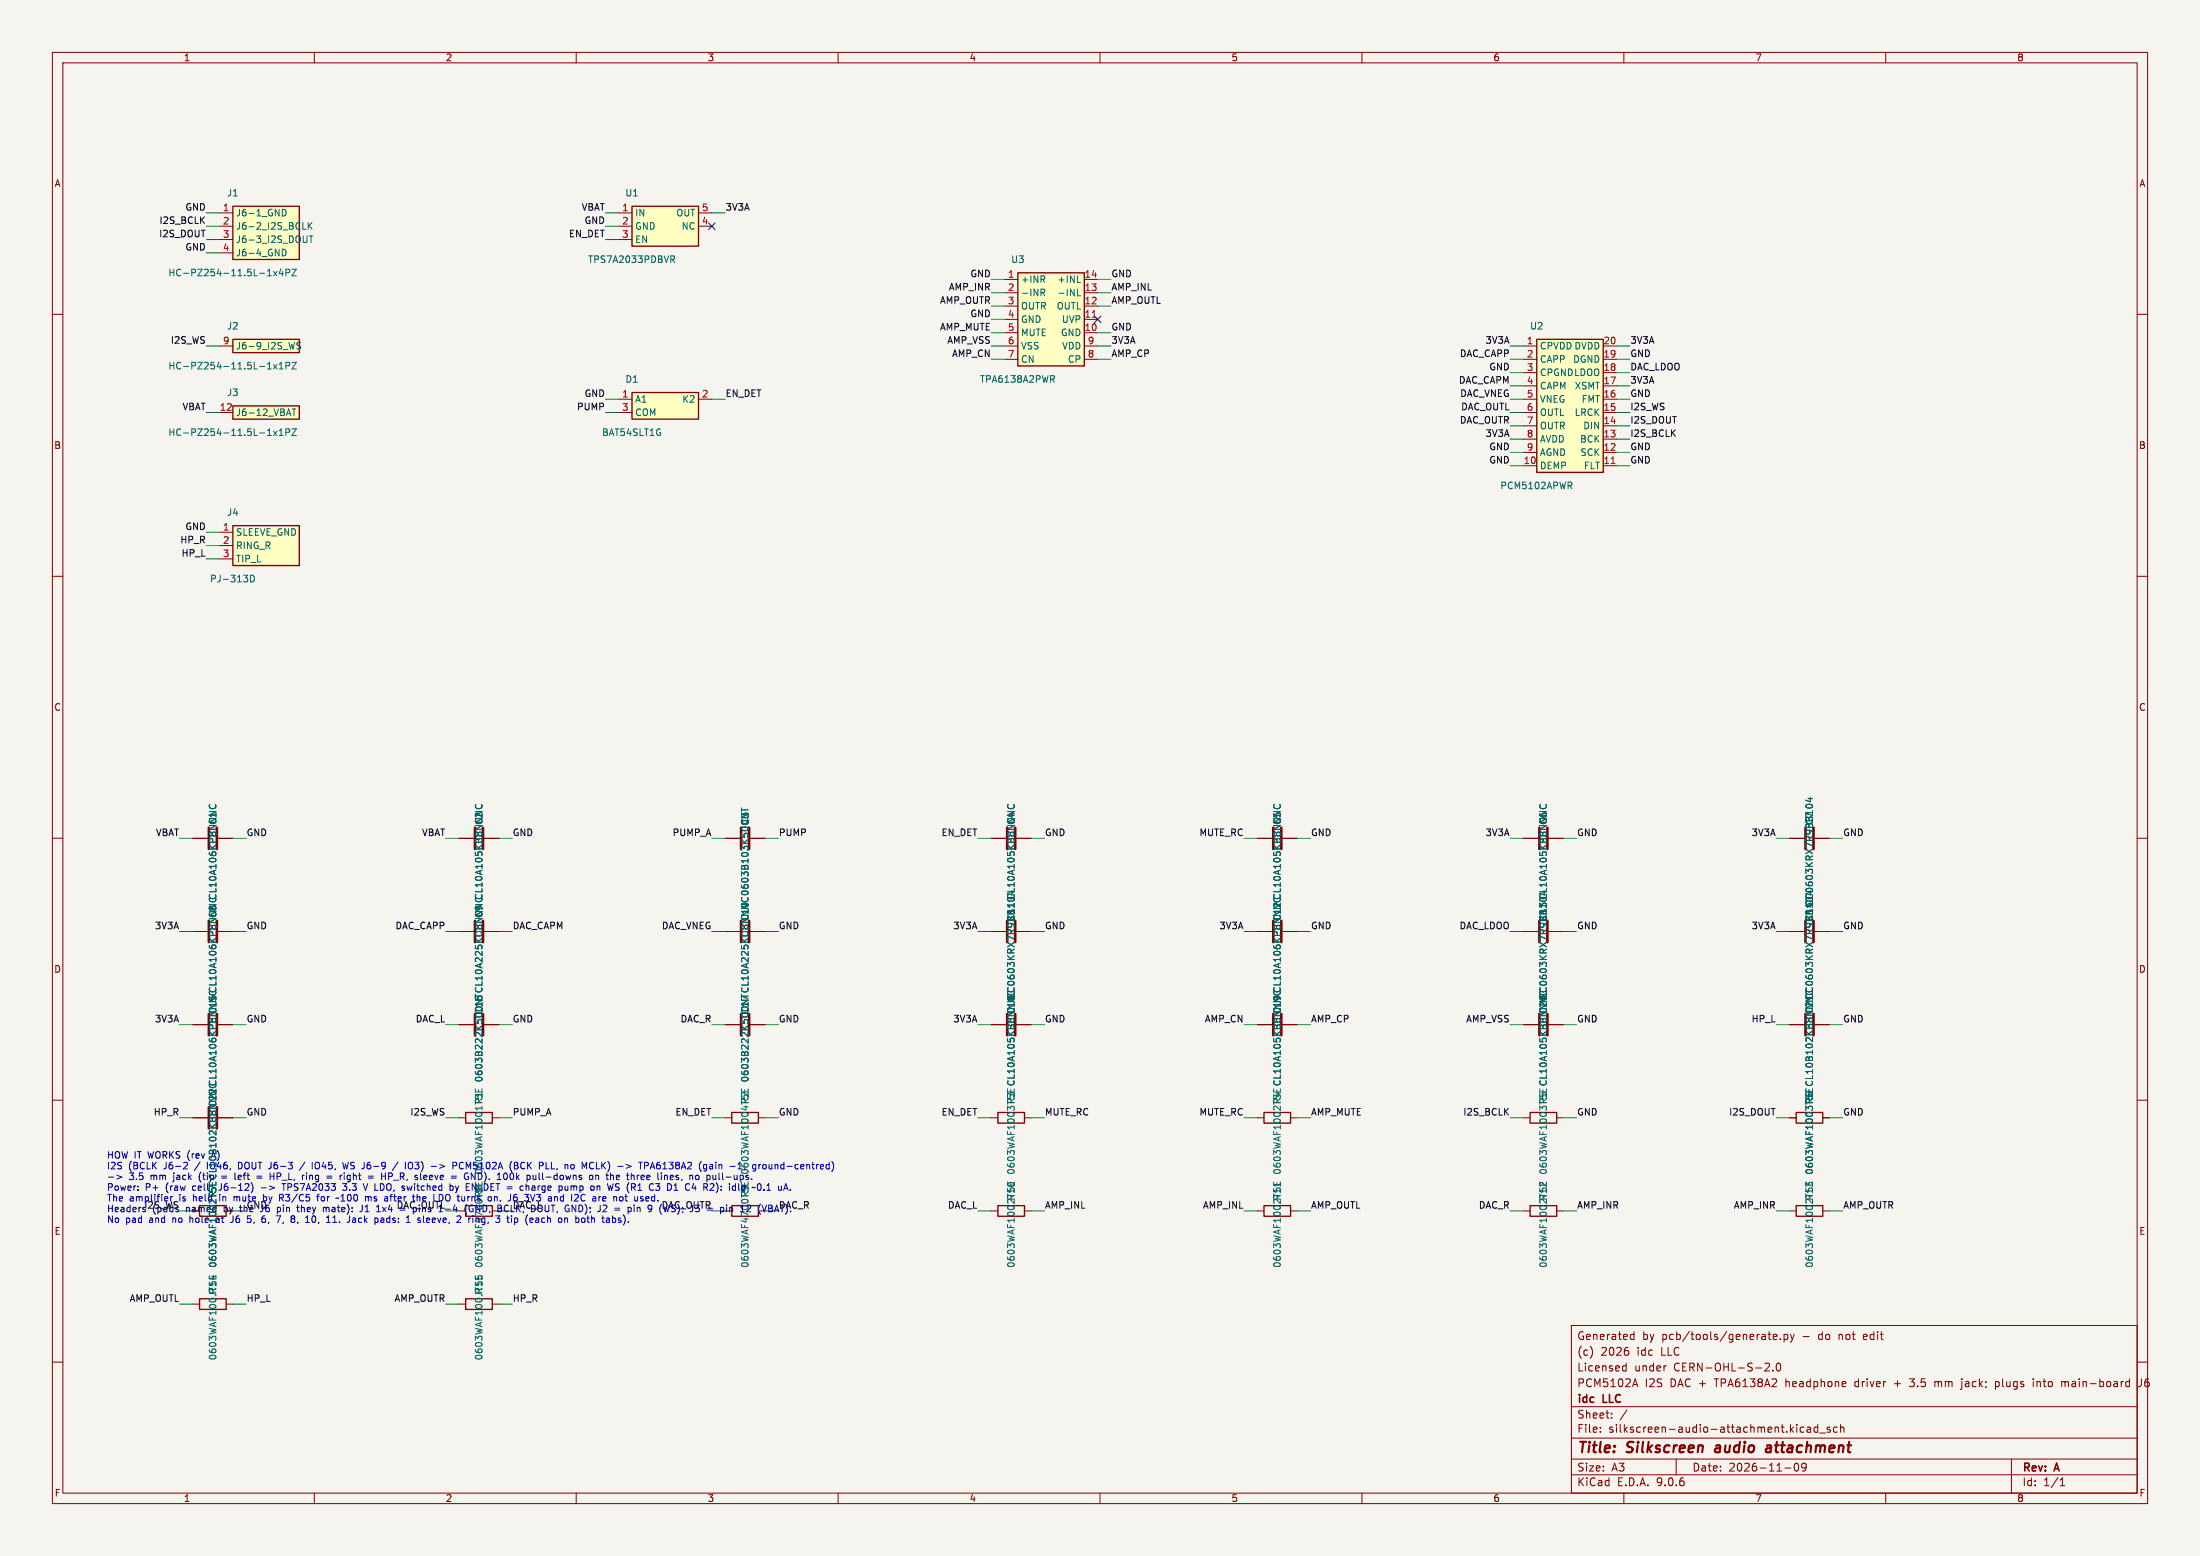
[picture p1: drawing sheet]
<svg xmlns="http://www.w3.org/2000/svg" width="420mm" height="297mm" viewBox="0 0 420 297" stroke-linecap="round" stroke-linejoin="round" font-family="sans-serif">
<path d="M0 0h420v297h-420z" fill="#f5f4ef" stroke="#f5f4ef" stroke-width=".19"/>
<g fill="none" stroke="#840000" stroke-width=".19">
<path d="M10 10h400v277h-400zM12 12h396v273h-396zM60 10v2M110 10v2M160 10v2M210 10v2M260 10v2M310 10v2M360 10v2M10 60h2M408 60h2M10 110h2"/>
<path d="M408 110h2M10 160h2M408 160h2M36.8 177.8h2.8M41.7 177.8h2.7M10 210h2M87.6 213.4h1.3M94 213.4h1.2M408 210h2M138.4 231.1h1.3M144.8 231.1h1.2M300 253h108v32h-108z"/>
<path d="M303.9 257.6v1M310.8 257.8l.1 .2-.1 .6M311.4 255.6h.5M311.4 254.8h.5M311.9 254.2v1.5M337.5 254.7h.6M337.9 255.7h.2M338.5 255.2l.7-.2v-.2l-.5-.1-.2 .2 .1 .7h.6M339.9 255.5v.2M340.6 254.8l.4-.1 .3 .3-.1 .6h-.6M340.6 254.7v1.5M341.8 254.7l.4 1"/>
<path d="M342.2 255.7l-.4 .5M342.5 254.7l-.3 1M10 260h2M300 278.5h108M300 274.5h108M300 268.5h108M305.5 273.2v.2M305.5 272.5v.1M307.7 270.5v.2M307.7 269.8v.1M309.9 261.6h.5M309.9 260.8h.5"/>
<path d="M310.4 260.2v1.5M310.6 269.1l-1.3 1.9M311.8 264.3h.7M312.2 263.2l.5 1.5M317.9 260.7h.2M320 278.5v3M336.9 260.3l.6-.1 .2 .1 .1 .3-.9 1.1h.9M338.4 261.5v.2M339.2 260.3l.2-.1a.8 .8 0 0 1 .6 .7 .8 .8 0 0 1-.6 .8l-.2-.2-.1-.4zM342.7 279.4l.2-.1a.8 .8 0 0 1 .5 .7 .8 .8 0 0 1-.5 .8l-.2-.2-.2-.4zM343.7 273.1l.2 .3 .5-.1M344.4 272.5l-.5-.1-.2 .3"/>
<path d="M344.8 279.9l-.3 .3h-.3l-.3-.3 .2-.5 .4-.1 .2 .1a.99 .99 0 0 1-.3 1.4h-.3M345 272.5h.6l.1 .9M345.7 272.7l-.5 .1a.29 .29 0 0 0-.3 .3 .29 .29 0 0 0 .3 .3l.5-.1M347 272.5l-.4-.1-.3 .3 .1 .6h.6M347 271.9v1.5M347.4 273.5h1.1M349.4 272.5l-.4-.1-.2 .2 .1 .2 .5 .2v.3h-.6M350.7 272.5l-.4-.1-.3 .3 .2 .6h.5M351.4 272.5l.2-.1 .3 .1 .1 .9M351.4 271.9v1.5M364.5 263.2h.9M364.5 264.5l.7 .2"/>
<path d="M369.4 263.7v1M369.8 263.7l-.4 .1M374.5 263.2v.1M374.5 263.7v1.3l-.2 .2M380.9 263.8l.5-.1 .3 .3M380.9 263.7v1.5M381.7 264.4l-.3 .3-.5-.1M384 278.5v6.5M388.2 263.2v.1M388.2 263.7v1M388.9 263.7v1M389.1 263.7l-.2 .1"/>
<path d="M393.6 263.8l.4-.1 .2 .2M394.2 263.9v.8M394.7 263.7l-.4 .1-.1 .1M406.1 263.7l.4 .1M406.5 264.6l-.4 .1M406.5 263.2v1.5M408 260h2M408.8 263.2v1.1a.48 .48 0 0 1-.6 .4M60 285v2M110 285v2M160 285v2M210 285v2"/>
<path d="M260 285v2M300 281.5h108M310 285v2M340.7 280.2h1.2M360 285v2M393.3 283.6h.9M393.3 282.5l.4-.4v1.5"/>
</g>
<path d="M327.5 276.5l-.1 .4 .2 .3M337.3 276h.8M338.1 276.3l-.7 .1a.4 .4 0 0 0-.3 .4 .4 .4 0 0 0 .2 .4l.7-.1" fill="none" stroke="#840000" stroke-width=".4"/>
<path d="M88.9 212.3h5.1v2.1h-5.1zM139.7 230.1h5.1v2.1h-5.1z" fill="none" stroke="#840000" stroke-width=".25"/>
<path d="M90.7 207.8v.6M91.4 208v.4M92 207.8v.6" fill="none" stroke="#006464" stroke-width=".19"/>
<path d="M39.9 175.8v4M41.4 175.8v4" fill="none" stroke="#840000" stroke-width=".51"/>
<path d="M120.6 39.4h12.7v7.6h-12.7z" fill="#ffffc2"/>
<path d="M120.6 39.4h12.7v7.6h-12.7z" fill="none" stroke="#840000" stroke-width=".25"/>
<path d="M118.1 40.6h2.5M118.1 43.2h2.5M118.1 45.7h2.5M133.3 40.6h2.6M133.3 43.2h2.6M138.4 177.8h2.8M143.3 177.8h2.7" fill="none" stroke="#840000" stroke-width=".19"/>
<path d="M128.1 48.8h.4l.3 .3-.1 .3-.6 .1M128.4 49.5l.4 .6M141.5 171.6a.64 .64 0 0 0 .7 .5 .64 .64 0 0 0 .6-.5" fill="none" stroke="#006464" stroke-width=".19"/>
<path d="M141.5 175.8v4M143 175.8v4" fill="none" stroke="#840000" stroke-width=".51"/>
<path d="M44.4 39.4h12.7v10.1h-12.7z" fill="#ffffc2"/>
<path d="M44.4 39.4h12.7v10.1h-12.7zM139.7 212.3h5.1v2.1h-5.1zM190.5 212.3h5.1v2.1h-5.1z" fill="none" stroke="#840000" stroke-width=".25"/>
<g fill="none" stroke="#840000" stroke-width=".19">
<path d="M41.9 40.6h2.5M41.9 43.2h2.5M41.9 45.7h2.5M41.9 48.3h2.5M87.6 160h2.8M87.6 177.8h2.8M92.5 160h2.7M92.5 177.8h2.7M36.8 213.4h2.8M41.7 213.4h2.7M138.4 213.4h1.3M144.8 213.4h1.2"/>
<path d="M189.2 213.4h1.3M195.6 213.4h1.2"/>
</g>
<g fill="none" stroke="#006464" stroke-width=".19">
<path d="M53.9 39.9a.64 .64 0 0 1 .7 .7 .64 .64 0 0 1-.7 .6zM51.1 52.6h.7M52.2 51.8l.7 .8M52.9 51.8l-.7 .8M53.6 51.3l-.3 .9h.8M53.9 47.6a.64 .64 0 0 1 .7 .6 .64 .64 0 0 1-.7 .6zM53.9 51.8v.8M54.6 52h.6l.1-.2-.1-.3-.6-.1v1.2M55.7 51.4h.9l-.9 1.2h.9M57.8 43.8h.6M58.8 42.5v1.3M59 43l.6 .8"/>
<path d="M59 45h.8M59.4 45v1.3M59.6 42.5l-.8 .7M90.9 153.6a.6 .6 0 0 0 .4 .8 .6 .6 0 0 0 .7-.6l-.1-.2M141.5 207.8v.6M142.2 208v.4M142.8 207.8v.6M192.3 207.8v.6h1.3v-.6M193 208v.4M193.6 209.2v-.4l-.2-.2h-.4l-.2 .4-.5-.4v.7"/>
</g>
<path d="M90.7 158v4.1M92.2 158v4.1M90.7 175.8v4M92.2 175.8v4M39.9 211.3v4.1M41.4 211.3v4.1" fill="none" stroke="#840000" stroke-width=".51"/>
<path d="M44.4 64.8h12.7v2.5h-12.7z" fill="#ffffc2"/>
<path d="M44.4 64.8h12.7v2.5h-12.7z" fill="none" stroke="#840000" stroke-width=".25"/>
<path d="M41.9 66h2.5M36.8 160h2.8M41.7 160h2.7M189.2 160h2.8M194.1 160h2.7" fill="none" stroke="#840000" stroke-width=".19"/>
<path d="M51.1 70.4h.7M52.2 69.6l.7 .8M52.9 69.6l-.7 .8M53.3 70.4h.7M53.3 69.5l.4-.3v1.2M54.6 69.8h.6l.1-.2-.1-.3-.6-.1v1.2M55.7 69.2h.9l-.9 1.2h.9M57.4 65.4l-.5-.1-.2 .2v.3l.6 .3 .1 .3-.2 .2h-.5M40.1 153.6a.6 .6 0 0 0 .4 .8 .6 .6 0 0 0 .7-.6l-.1-.2M192.5 153.6a.6 .6 0 0 0 .4 .8 .6 .6 0 0 0 .7-.6l-.1-.2" fill="none" stroke="#006464" stroke-width=".19"/>
<path d="M39.9 158v4.1M41.4 158v4.1M192.3 158v4.1M193.8 158v4.1" fill="none" stroke="#840000" stroke-width=".51"/>
<path d="M120.6 74.9h12.7v5.1h-12.7z" fill="#ffffc2"/>
<path d="M120.6 74.9h12.7v5.1h-12.7zM88.9 230.1h5.1v2.1h-5.1z" fill="none" stroke="#840000" stroke-width=".25"/>
<path d="M118.1 76.2h2.5M118.1 78.7h2.5M133.3 76.2h2.6M87.6 195.6h2.8M92.5 195.6h2.7" fill="none" stroke="#840000" stroke-width=".19"/>
<path d="M90.7 193.5v4.1M92.2 193.5v4.1" fill="none" stroke="#840000" stroke-width=".51"/>
<path d="M90.7 225.6v.6" fill="none" stroke="#006464" stroke-width=".19"/>
<path d="M44.4 77.5h12.7v2.5h-12.7z" fill="#ffffc2"/>
<path d="M44.4 77.5h12.7v2.5h-12.7z" fill="none" stroke="#840000" stroke-width=".25"/>
<path d="M41.9 78.7h2.5" fill="none" stroke="#840000" stroke-width=".19"/>
<path d="M55.8 78h.7M56.1 78v1.3M51.1 83.1h.7M52.2 82.3l.7 .8M52.9 82.3l-.7 .8M53.3 83.1h.7M53.3 82.2l.4-.3v1.2M54.6 82.5h.6l.1-.2-.1-.3-.6-.1v1.2M55.7 81.9h.9l-.9 1.2h.9" fill="none" stroke="#006464" stroke-width=".19"/>
<path d="M44.4 100.3h12.7v7.7h-12.7z" fill="#ffffc2"/>
<path d="M44.4 100.3h12.7v7.7h-12.7z" fill="none" stroke="#840000" stroke-width=".25"/>
<path d="M41.9 101.6h2.5M41.9 104.1h2.5M41.9 106.7h2.5M36.8 195.6h2.8M41.7 195.6h2.7" fill="none" stroke="#840000" stroke-width=".19"/>
<path d="M47.8 109.8a.64 .64 0 0 1 .8 .6 .64 .64 0 0 1-.8 .7z" fill="none" stroke="#006464" stroke-width=".19"/>
<path d="M39.9 193.5v4.1M41.4 193.5v4.1" fill="none" stroke="#840000" stroke-width=".51"/>
<path d="M194.3 52.1h12.7v17.8h-12.7z" fill="#ffffc2"/>
<path d="M194.3 52.1h12.7v17.8h-12.7zM38.1 230.1h5.1v2.1h-5.1zM190.5 230.1h5.1v2.1h-5.1zM38.1 247.9h5.1v2h-5.1zM88.9 247.9h5.1v2h-5.1z" fill="none" stroke="#840000" stroke-width=".25"/>
<g fill="none" stroke="#840000" stroke-width=".19">
<path d="M191.8 53.3h2.5M191.8 55.9h2.5M191.8 58.4h2.5M207 53.3h2.5M207 55.9h2.5M207 58.4h2.5M191.8 61h2.5M191.8 63.5h2.5M191.8 66h2.5M191.8 68.6h2.5M207 61h2.5M207 63.5h2.5"/>
<path d="M207 66h2.5M207 68.6h2.5M138.4 160h2.8M143.3 160h2.7M189.2 177.8h2.8M194.1 177.8h2.7M138.4 195.6h2.8M143.3 195.6h2.7M189.2 195.6h2.8M194.1 195.6h2.7M189.2 231.1h1.3M195.6 231.1h1.2"/>
<path d="M36.8 248.9h1.3M43.2 248.9h1.2M87.6 248.9h1.3M94 248.9h1.2"/>
</g>
<path d="M198.7 55.2h.5l.3 .2-.2 .4-.6 .1M199 53.3l.5 .6M199 55.9l.5 .6M199.4 52.8v.4M205.7 53.9h.6M205.7 56.5h.6M200.9 72.4l.4 .6M201.2 71.8l.1 .1-.1 .4M141.5 154.2v.7M141.5 154.6h1.3" fill="none" stroke="#006464" stroke-width=".19"/>
<path d="M208.5 60.5h.7" fill="none" stroke="#a90000" stroke-width=".19"/>
<path d="M141.5 158v4.1M143 158v4.1M192.3 175.8v4M193.8 175.8v4M141.5 193.5v4.1M143 193.5v4.1M192.3 193.5v4.1M193.8 193.5v4.1" fill="none" stroke="#840000" stroke-width=".51"/>
<path d="M293.4 64.8h12.7v25.4h-12.7z" fill="#ffffc2"/>
<path d="M293.4 64.8h12.7v25.4h-12.7zM241.3 212.3h5.1v2.1h-5.1zM292.1 212.3h5.1v2.1h-5.1zM342.9 212.3h5.1v2.1h-5.1zM241.3 230.1h5.1v2.1h-5.1zM292.1 230.1h5.1v2.1h-5.1zM342.9 230.1h5.1v2.1h-5.1z" fill="none" stroke="#840000" stroke-width=".25"/>
<g fill="none" stroke="#840000" stroke-width=".19">
<path d="M290.8 66h2.6M290.8 68.6h2.6M290.8 71.1h2.6M290.8 73.7h2.6M290.8 76.2h2.6M290.8 78.7h2.6M306.1 66h2.5M306.1 68.6h2.5M306.1 71.1h2.5M306.1 73.7h2.5M306.1 76.2h2.5M306.1 78.7h2.5"/>
<path d="M290.8 81.3h2.6M290.8 83.8h2.6M290.8 86.4h2.6M290.8 88.9h2.6M306.1 81.3h2.5M306.1 83.8h2.5M306.1 86.4h2.5M306.1 88.9h2.5M36.8 160h2.8M36.8 177.8h2.8M41.7 160h2.7M41.7 177.8h2.7"/>
<path d="M87.6 160h2.8M87.6 177.8h2.8M92.5 160h2.7M92.5 177.8h2.7M138.4 160h2.8M138.4 177.8h2.8M143.3 160h2.7M143.3 177.8h2.7M189.2 160h2.8M189.2 177.8h2.8M194.1 160h2.7M194.1 177.8h2.7"/>
<path d="M240 160h2.8M240 177.8h2.8M244.9 160h2.7M244.9 177.8h2.7M290.8 160h2.8M290.8 177.8h2.8M295.7 160h2.7M295.7 177.8h2.7M341.6 160h2.8M341.6 177.8h2.8M346.5 160h2.7M346.5 177.8h2.7"/>
<path d="M36.8 195.6h2.8M41.7 195.6h2.7M87.6 195.6h2.8M92.5 195.6h2.7M138.4 195.6h2.8M143.3 195.6h2.7M189.2 195.6h2.8M194.1 195.6h2.7M240 195.6h2.8M244.9 195.6h2.7M290.8 195.6h2.8M295.7 195.6h2.7"/>
<path d="M341.6 195.6h2.8M346.5 195.6h2.7M36.8 213.4h2.8M41.7 213.4h2.7M240 213.4h1.3M246.4 213.4h1.2M290.8 213.4h1.3M297.2 213.4h1.2M341.6 213.4h1.3M348 213.4h1.2M240 231.1h1.3M246.4 231.1h1.2"/>
<path d="M290.8 231.1h1.3M297.2 231.1h1.2M341.6 231.1h1.3M348 231.1h1.2"/>
</g>
<path d="M307.6 88.5h.7" fill="none" stroke="#a90000" stroke-width=".19"/>
<g fill="none" stroke="#006464" stroke-width=".19">
<path d="M299.7 92.7l.4 .6M300 92.1v.5M40.1 153.6a.6 .6 0 0 0 .4 .8 .6 .6 0 0 0 .7-.6l-.1-.2M90.9 153.6a.6 .6 0 0 0 .4 .8 .6 .6 0 0 0 .7-.6l-.1-.2M141.5 154.2v.7M141.5 154.6h1.3M192.5 153.6a.6 .6 0 0 0 .4 .8 .6 .6 0 0 0 .7-.6l-.1-.2M243.3 153.6a.6 .6 0 0 0 .4 .8 .6 .6 0 0 0 .7-.6l-.1-.2M294.1 153.6a.6 .6 0 0 0 .4 .8 .6 .6 0 0 0 .7-.6l-.1-.2M344.7 153.9a.68 .68 0 0 1 .7-.4 .68 .68 0 0 1 .6 .4M345.2 152.4h.8M345.6 152.2v.8l-.9-.3"/>
<path d="M141.5 171.6a.64 .64 0 0 0 .7 .5 .64 .64 0 0 0 .6-.5M344.7 179.9l1.3 .8M344.8 176.4l-.1 .3 .3 .3 .5-.1v-.5M345.4 178.2v-.6l-.2-.1h-.3l-.2 .7h1.3M345.9 176.4l.1 .5M346 179.2l-1.3-.5v.8M346 179.9l-1.3 .8M346 177.5l-.6 .4M344.7 184.5v-.8l.5 .4 .2-.3h.5l.1 .1-.1 .6M344.7 186.2l.1 .4a.86 .86 0 0 0 1.2 0l-.1-.4-.4-.1-.3 .3 .1 .3 .2 .1M344.7 183.2h1.3M344.7 182.4l.8 .8"/>
<path d="M344.8 189.1a.59 .59 0 0 0 .6 .7 .59 .59 0 0 0 .6-.7M344.8 189.1l.5 .2 .7-.2M344.9 185a.69 .69 0 0 1 1.1 .3 .72 .72 0 0 1-1.3-.1zM344.9 187.4a.69 .69 0 0 1 1.1 .3 .72 .72 0 0 1-1.3-.1zM344.9 188.5l-.1 .6M344.9 189.8l-.1 .5M344.9 189l-.1 .1M345.4 181.9v-.6l-.2-.1h-.3l-.2 .7h1.3M345.9 188.5l.1 .6M345.9 189.8l.1 1.1M345.9 189l.1 .1M346 190.2v.1"/>
<path d="M346 182.4l-.7 .6M346 181.2l-.6 .4M243.1 207.8v.6h1.3v-.6M243.6 208.7h.8M243.8 208v.4M244 208.5v.8M293.9 207.8v.6h1.3v-.6M293.9 208.6v.6M294.4 209.1v-.3l.3-.2h.4l.1 .5M294.6 208v.4M243.1 225.6v.6M244.4 225.6v.9"/>
</g>
<g fill="none" stroke="#840000" stroke-width=".51">
<path d="M243.1 158v4.1M244.6 158v4.1M293.9 158v4.1M295.4 158v4.1M344.7 158v4.1M346.2 158v4.1M243.1 175.8v4M244.6 175.8v4M293.9 175.8v4M295.4 175.8v4M344.7 175.8v4M346.2 175.8v4"/>
<path d="M243.1 193.5v4.1M244.6 193.5v4.1M293.9 193.5v4.1M295.4 193.5v4.1M344.7 193.5v4.1M346.2 193.5v4.1"/>
</g>
<g fill="none" stroke="#009600" stroke-width=".19">
<path d="M39.4 40.6h2.5M39.4 43.2h2.5M39.4 45.7h2.5M39.4 48.3h2.5M115.6 40.6h2.5M115.6 43.2h2.5M115.6 45.7h2.5M135.9 40.6h2.5M189.2 58.4h2.6M189.2 53.3h2.6M189.2 55.9h2.6M209.5 58.4h2.6"/>
<path d="M209.5 53.3h2.6M209.5 55.9h2.6M39.4 78.7h2.5M39.4 66h2.5M115.6 78.7h2.5M115.6 76.2h2.5M135.9 76.2h2.5M189.2 66h2.6M189.2 61h2.6M189.2 68.6h2.6M189.2 63.5h2.6M209.5 66h2.6"/>
<path d="M209.5 68.6h2.6M209.5 63.5h2.6M288.3 78.7h2.5M288.3 76.2h2.5M288.3 66h2.5M288.3 68.6h2.5M288.3 71.1h2.5M288.3 73.7h2.5M308.6 78.7h2.5M308.6 76.2h2.5M308.6 66h2.5M308.6 68.6h2.5"/>
<path d="M308.6 71.1h2.5M308.6 73.7h2.5M288.3 81.3h2.5M288.3 83.8h2.5M288.3 86.4h2.5M288.3 88.9h2.5M308.6 81.3h2.5M308.6 83.8h2.5M308.6 86.4h2.5M308.6 88.9h2.5M39.4 104.1h2.5M39.4 106.7h2.5"/>
<path d="M39.4 101.6h2.5M34.3 177.8h2.5M34.3 160h2.5M44.4 177.8h2.6M44.4 160h2.6M85.1 177.8h2.5M85.1 160h2.5M95.2 177.8h2.6M95.2 160h2.6M135.9 177.8h2.5M135.9 160h2.5M146 177.8h2.6"/>
<path d="M146 160h2.6M186.7 177.8h2.5M186.7 160h2.5M196.8 177.8h2.6M196.8 160h2.6M237.5 177.8h2.5M237.5 160h2.5M247.6 177.8h2.6M247.6 160h2.6M288.3 177.8h2.5M288.3 160h2.5M298.4 177.8h2.6"/>
<path d="M298.4 160h2.6M339.1 177.8h2.5M339.1 160h2.5M349.2 177.8h2.6M349.2 160h2.6M34.3 195.6h2.5M44.4 195.6h2.6M85.1 195.6h2.5M95.2 195.6h2.6M135.9 195.6h2.5M146 195.6h2.6M186.7 195.6h2.5"/>
<path d="M196.8 195.6h2.6M237.5 195.6h2.5M247.6 195.6h2.6M288.3 195.6h2.5M298.4 195.6h2.6M339.1 195.6h2.5M349.2 195.6h2.6M34.3 213.4h2.5M44.4 213.4h2.6M85.1 213.4h2.5M95.2 213.4h2.6M135.9 213.4h2.5"/>
<path d="M146 213.4h2.6M186.7 213.4h2.5M196.8 213.4h2.6M237.5 213.4h2.5M247.6 213.4h2.6M288.3 213.4h2.5M298.4 213.4h2.6M339.1 213.4h2.5M349.2 213.4h2.6M34.3 231.1h2.5M44.4 231.1h2.6M85.1 231.1h2.5"/>
<path d="M95.2 231.1h2.6M186.7 231.1h2.5M196.8 231.1h2.6M237.5 231.1h2.5M247.6 231.1h2.6M288.3 231.1h2.5M298.4 231.1h2.6M339.1 231.1h2.5M349.2 231.1h2.6M34.3 248.9h2.5M44.4 248.9h2.6M85.1 248.9h2.5"/>
<path d="M95.2 248.9h2.6"/>
</g>
<path d="M135.3 42.6l1.2 1.2M136.5 42.6l-1.2 1.2M208.9 60.4l1.3 1.2M210.2 60.4l-1.3 1.2" fill="none" stroke="#000084" stroke-width=".19"/>
<g fill="none" stroke="#0000c2" stroke-width=".19">
<path d="M22.3 224.3l1 .4-1 .3M26.3 227.1v.1M26.3 226.4v.1M32 228.6v.1l-.6 .1M32.6 228.4v.9M32.6 228.5v.1M35.7 222.4l-.7 .7h.8M42.3 224.5h1M42.3 224.9h1M44.4 233.2l-.4 .1M44.7 228.4v.9M44.9 223.9v1.1l.1 .2"/>
<path d="M45.8 221.8h-.3v1.3h.3M47.3 233.3h.5M47.3 232.6h.5M48.2 226.1a1.48 1.48 0 0 1-.3 1.6M49 224.5h1M49 224.9h1M49.9 226.7h.9M50.1 232.6h.4l.2 .2-.1 .5h-.5M50.3 228v1.3M50.7 228.4l-.4 .1M51.6 224.5h.7M51.6 223.9v1.3"/>
<path d="M52.3 223.9v1.3M52.7 232.1h.9l-.6 1.2M53 230.4v1.3M53 231.2l.3 .1M53.4 228h.6M53.7 228.6l.4 .7M54 228.6h-.6M54.2 225.9v1.3M56.2 232.7l.1 .2-.1 .4M56.6 230.4h.5M56.8 230v1.1l.3 .2M58.2 221.8l-1.1 1.6"/>
<path d="M58.5 224.3v.9M59.5 232.6l.1 .5 .2 .2M59.6 221.8v1.3M60.5 228.4h.4M60.5 221.8l-.2 .1a.81 .81 0 0 0 .2 1.2M60.6 228.2v1.1M61.8 230.5l.3-.1 .2 .2M62.3 230.6v.7M62.4 224.5h1M62.4 224.9h1M62.5 230.4l-.2 .2M63.5 233.3h.8"/>
<path d="M63.9 232.1v1.2M64.7 228.6l-.2 .2M65.1 229.3h.7M65.2 228.3h-.1M65.4 225.9h.8l-.4 .5 .3 .1M65.4 227.1l.2 .1 .5-.1M65.4 221.8l.3 1.3 .3-.9 .2 .9 .3-1.3M65.7 223.9v.1M65.7 224.3v.9M66.3 224.4v.6M67.3 233.3h.6M67.9 232.7v.6"/>
<path d="M67.9 232.8l-.6 .1M69.2 230l-.1 1.1-.4 .2M69.3 225.9l.5 1.3 .4-1.3M70.1 228.4l.2 .2M70.3 228.6v.7M70.3 224.5h1M70.3 224.9h1M70.4 228.5l-.1 .1M70.8 228.5l.1 .8M71.9 231.3h.7M72.9 232.5l.3 .1 .1 .7M72.9 223.9v1.3"/>
<path d="M73 230.4l.7 .9M73.3 233.3h-.4M73.3 232.8l-.4 .1M73.6 223.9v1.3M73.7 230.4l-.7 .9M74.2 223.9v1.3M74.2 224.6h.5M74.6 228.2v1.1M76 221.8l-1.1 1.6M77.7 226.4l.2 .8M78 222l.2-.2a.43 .43 0 0 1 .6 .5v.4a.43 .43 0 0 1-.3 .4 .43 .43 0 0 1-.5-.2M79.6 228.5l.2-.1 .3 .1 .1 .8"/>
<path d="M79.6 228v1.3M79.7 233.3h.2M79.9 232.5l-.2 .2 .2 .2M80.9 224.5l.1 .6 .3 .1M81.5 233.3h.5M81.5 224.6l-.6 .1M82 232.7v.1l-.6 .1M83.9 222.3l1 .3-1 .4M84.5 228.2v.7M85 230.8h1M85.9 226.4h.4l.2 .2-.1 .5h-.5M85.9 225.9v1.3"/>
<path d="M86.5 222.5h.6l.1-.2-.1-.3-.6-.2v1.3M86.9 226.4l.3 .8-.3 .4M88.5 222a.6 .6 0 0 0-.9 .4 .6 .6 0 0 0 .6 .7l.3-.1M88.8 224.1l-.2 .3M89.5 232.5v.8M89.7 230.2a.59 .59 0 0 0-.1 .8 .59 .59 0 0 0 .7 .2v-.4h-.2M89.8 232.5l-.3 .2M90.1 225.9l.8 1.3M90.7 223.9v1.3l-.7-1.3v1.3M94.4 228.4v.9M94.6 228.4l-.2 .1M94.7 228.4l.2 .2v.7"/>
<path d="M96.7 232.5h.5M96.9 232.1v1.1l.3 .1M97 231.2h-.5M97.4 224.1l-.1 .6 .3 .5M97.5 228v.9M98.2 221.8l.6 .2 .1 .2-.3 .3M98.2 222.5h.4M98.6 222.5l.3 .2v.3l-.7 .1M99.5 222l-.1 .4 .1 .5M100.6 226.4l.4 .1v.7M102.9 223.9v1.1l.2 .2M103.9 232.5l-.4 .1-.1 .1 .1 .5 .4 .1"/>
<path d="M104.2 223.1h.6M105.3 221.8v1.3h.6M107 228.5v.6l.4 .2M107.9 226.4v.7l.3 .1 .2-.1M108.4 226.4v.8M109.9 233.3h.4M109.9 232.1v1.2M111.1 223.1v-1.3l.5 1 .4-1v1.3M111.7 229.1l-.6 .1M112.2 232.1v1.1M112.8 224.3l.3 .1 .1 .2-.1 .4-.3 .2M112.9 232.1v1.2"/>
<path d="M113.3 222l-.4-.2-.3 .2M113.5 232.7v.6M113.7 224.3v.9M113.9 221.8v1.3h.6M113.9 224.3l-.2 .1M114.2 226.4l.3 .1v.7M114.3 224.5v.7M115.9 223.9v1.1M116 225.9l.3 1.3M116.6 223.9v1.3M117.1 225.9l-.3 1.3M118.1 232.9l.4 .1 .1 .2-.2 .1h-.4"/>
<path d="M118.1 232.6h.4M118.1 226.7l.1 .1-.1 .3M119.5 228v1.1M119.5 222.3l1 .3-1 .4M119.7 229.3h.1M119.9 231.2h.5M119.9 230.5h.5M119.9 230.4v1.3M121.9 221.8h.7M122.3 221.8v1.3M122.4 225.1h.5M122.4 224.4l.4-.1 .2 .3-.6 .1"/>
<path d="M123 222.5h.7l.1-.2-.1-.3-.7-.2v1.3M123.9 228.6v.1l-.6 .1M124.1 223.1l.5-1.3 .4 1.3M124.3 222.8h.6M124.4 228.5v.5l.2 .3M128.1 224.3l.4 .1 .1 .2-.7 .1M128.5 225.1l-.4 .1M129 225.1l.2 .1M129.2 224.3l-.2 .2 .2 .2M129.5 231.5l-.2 .3M135 224.4l.3-.1 .2 .1M135 224.3v1.3"/>
<path d="M135.5 225l-.2 .2-.3-.1M135.6 222.3h.4l.1 .8M136.1 223.1h-.5M136.1 222.6h-.5M136.7 221.8v.2M136.7 222.3v.8M137.3 223.9v1.1M137.7 227.1v.1M137.7 226.4v.1M137.9 223.9v1.1M138.6 224.7h1M138.7 230v.1"/>
<path d="M138.7 230.4v.9M145 231.5l.2 .3M145.2 229.8l-.2 .3M145.5 230l.4 1.3M145.8 222.3h.3l.2 .2-.1 .5-.4 .1M146.4 227.2h.7M146.8 222.3l.1 .8h.3l.2-.1M147.4 222.3v.8M150.1 231.5l-.1 .3"/>
</g>
<g font-size="2.8" fill="#840000">
<text x="301" y="277.9">Title:</text>
<text x="310.6" y="277.9">Silkscreen</text>
<text x="328.3" y="277.9">audio</text>
<text x="338.8" y="277.9">attachment</text>
</g>
<g font-size="2.1" fill="#840000">
<text x="301" y="256">Generated</text>
<text x="313.5" y="256">by</text>
<text x="317.3" y="256">pcb/tools/generate.py</text>
<text x="344.2" y="256">-</text>
<text x="347.4" y="256">do</text>
<text x="351.4" y="256">not</text>
<text x="356.3" y="256">edit</text>
<text x="301" y="262">Licensed</text>
<text x="301" y="259">(c)</text>
<text x="305.6" y="259">2026</text>
<text x="312" y="262">under</text>
<text x="312.6" y="259">idc</text>
<text x="317.2" y="259">LLC</text>
<text x="319.6" y="262">CERN-OHL-S-2.0</text>
<text x="301" y="268.2">idc</text>
<text x="301" y="265">PCM5102A</text>
<text x="306.1" y="268.2">LLC</text>
<text x="314" y="265">I2S</text>
<text x="318.9" y="265">DAC +</text>
<text x="327.6" y="265">TPA6138A2</text>
<text x="341.3" y="265">headphone</text>
<text x="354.6" y="265">driver</text>
<text x="362.3" y="265">+</text>
<text x="365.5" y="265">3.5</text>
<text x="370.3" y="265">mm</text>
<text x="375.6" y="265">jack;</text>
<text x="382.2" y="265">plugs</text>
<text x="389.6" y="265">into</text>
<text x="395.2" y="265">main-board</text>
<text x="410.1" y="265">J6</text>
<text x="301" y="273.7">File:</text>
<text x="301" y="271">Sheet:</text>
<text x="307.1" y="273.7">silkscreen-audio-attachment.kicad_sch</text>
<text x="301" y="281.1">Size:</text>
<text x="307.6" y="281.1">A3</text>
<text x="323" y="281.1">Date:</text>
<text x="330" y="281.1">2026-11-09</text>
<text x="386" y="281.3">Rev:</text>
<text x="392.4" y="281.3">A</text>
<text x="301" y="283.9">KiCad</text>
<text x="308.7" y="283.9">E.D.A.</text>
<text x="316.3" y="283.9">9.0.6</text>
<text x="386" y="283.9">Id:</text>
<text x="390.1" y="283.9">1/1</text>
</g>
<g font-size="1.8" fill="#840000">
<text x="35" y="11.9">1</text>
<text x="85" y="11.9">2</text>
<text x="135" y="11.9">3</text>
<text x="185" y="11.9">4</text>
<text x="235" y="11.9">5</text>
<text x="285" y="11.9">6</text>
<text x="335" y="11.9">7</text>
<text x="385" y="11.9">8</text>
<text x="10.3" y="35.9">A</text>
<text x="408.3" y="35.9">A</text>
<text x="10.3" y="85.9">B</text>
<text x="408.2" y="85.9">B</text>
<text x="10.3" y="135.9">C</text>
<text x="408.2" y="135.9">C</text>
<text x="10.3" y="185.9">D</text>
<text x="408.2" y="185.9">D</text>
<text x="35.6" y="231.7">named</text>
<text x="43" y="231.7">by</text>
<text x="10.3" y="235.9">E</text>
<text x="408.3" y="235.9">E</text>
<text x="10.3" y="285.9">F</text>
<text x="35" y="286.9">1</text>
<text x="85" y="286.9">2</text>
<text x="135" y="286.9">3</text>
<text x="185" y="286.9">4</text>
<text x="235" y="286.9">5</text>
<text x="285" y="286.9">6</text>
<text x="335" y="286.9">7</text>
<text x="385" y="286.9">8</text>
<text x="408.3" y="285.9">F</text>
</g>
<g font-size="1.8" fill="#0f0f0f">
<text x="35.3" y="40.3">GND</text>
<text x="111" y="40.3">VBAT</text>
<text x="138.4" y="40.3">3V3A</text>
<text x="30.3" y="45.4">I2S_DOUT</text>
<text x="30.3" y="42.8">I2S_BCLK</text>
<text x="35.3" y="47.9">GND</text>
<text x="108.5" y="45.4">EN_DET</text>
<text x="111.5" y="42.8">GND</text>
<text x="185.2" y="53">GND</text>
<text x="212.1" y="53">GND</text>
<text x="179.4" y="58.1">AMP_OUTR</text>
<text x="181" y="55.5">AMP_INR</text>
<text x="212.1" y="55.5">AMP_INL</text>
<text x="212.1" y="58.1">AMP_OUTL</text>
<text x="32.5" y="65.7">I2S_WS</text>
<text x="179.4" y="63.2">AMP_MUTE</text>
<text x="180.7" y="65.7">AMP_VSS</text>
<text x="185.2" y="60.6">GND</text>
<text x="212.1" y="63.2">GND</text>
<text x="212.1" y="65.7">3V3A</text>
<text x="283.5" y="65.7">3V3A</text>
<text x="311.1" y="65.7">3V3A</text>
<text x="181.6" y="68.2">AMP_CN</text>
<text x="212.1" y="68.2">AMP_CP</text>
<text x="278.6" y="68.2">DAC_CAPP</text>
<text x="284.2" y="70.8">GND</text>
<text x="311.1" y="68.2">GND</text>
<text x="311.1" y="70.8">DAC_LDOO</text>
<text x="111.5" y="75.9">GND</text>
<text x="138.4" y="75.9">EN_DET</text>
<text x="278.4" y="73.3">DAC_CAPM</text>
<text x="278.7" y="75.9">DAC_VNEG</text>
<text x="311.1" y="73.3">3V3A</text>
<text x="311.1" y="75.9">GND</text>
<text x="34.8" y="78.4">VBAT</text>
<text x="110" y="78.4">PUMP</text>
<text x="278.6" y="80.9">DAC_OUTR</text>
<text x="278.8" y="78.4">DAC_OUTL</text>
<text x="283.5" y="83.5">3V3A</text>
<text x="311.1" y="78.4">I2S_WS</text>
<text x="311.1" y="80.9">I2S_DOUT</text>
<text x="311.1" y="83.5">I2S_BCLK</text>
<text x="284.2" y="86">GND</text>
<text x="284.2" y="88.6">GND</text>
<text x="311.1" y="86">GND</text>
<text x="311.1" y="88.6">GND</text>
<text x="35.3" y="101.3">GND</text>
<text x="34.3" y="103.8">HP_R</text>
<text x="34.6" y="106.3">HP_L</text>
<text x="29.7" y="159.7">VBAT</text>
<text x="47" y="159.7">GND</text>
<text x="80.5" y="159.7">VBAT</text>
<text x="97.8" y="159.7">GND</text>
<text x="128.3" y="159.7">PUMP_A</text>
<text x="148.6" y="159.7">PUMP</text>
<text x="179.7" y="159.7">EN_DET</text>
<text x="199.4" y="159.7">GND</text>
<text x="228.9" y="159.7">MUTE_RC</text>
<text x="250.2" y="159.7">GND</text>
<text x="283.5" y="159.7">3V3A</text>
<text x="301" y="159.7">GND</text>
<text x="334.3" y="159.7">3V3A</text>
<text x="351.8" y="159.7">GND</text>
<text x="29.5" y="177.5">3V3A</text>
<text x="47" y="177.5">GND</text>
<text x="75.4" y="177.5">DAC_CAPP</text>
<text x="97.8" y="177.5">DAC_CAPM</text>
<text x="126.3" y="177.5">DAC_VNEG</text>
<text x="148.6" y="177.5">GND</text>
<text x="181.9" y="177.5">3V3A</text>
<text x="199.4" y="177.5">GND</text>
<text x="232.7" y="177.5">3V3A</text>
<text x="250.2" y="177.5">GND</text>
<text x="278.5" y="177.5">DAC_LDOO</text>
<text x="301" y="177.5">GND</text>
<text x="334.3" y="177.5">3V3A</text>
<text x="351.8" y="177.5">GND</text>
<text x="29.5" y="195.2">3V3A</text>
<text x="47" y="195.2">GND</text>
<text x="79.3" y="195.2">DAC_L</text>
<text x="97.8" y="195.2">GND</text>
<text x="129.8" y="195.2">DAC_R</text>
<text x="148.6" y="195.2">GND</text>
<text x="181.9" y="195.2">3V3A</text>
<text x="199.4" y="195.2">GND</text>
<text x="229.9" y="195.2">AMP_CN</text>
<text x="250.2" y="195.2">AMP_CP</text>
<text x="279.8" y="195.2">AMP_VSS</text>
<text x="301" y="195.2">GND</text>
<text x="334.3" y="195.2">HP_L</text>
<text x="351.8" y="195.2">GND</text>
<text x="29.2" y="213">HP_R</text>
<text x="47" y="213">GND</text>
<text x="78.2" y="213">I2S_WS</text>
<text x="97.8" y="213">PUMP_A</text>
<text x="128.9" y="213">EN_DET</text>
<text x="148.6" y="213">GND</text>
<text x="179.7" y="213">EN_DET</text>
<text x="199.4" y="213">MUTE_RC</text>
<text x="228.9" y="213">MUTE_RC</text>
<text x="250.2" y="213">AMP_MUTE</text>
<text x="279.3" y="213">I2S_BCLK</text>
<text x="301" y="213">GND</text>
<text x="330" y="213">I2S_DOUT</text>
<text x="351.8" y="213">GND</text>
<text x="180.9" y="230.8">DAC_L</text>
<text x="199.4" y="230.8">AMP_INL</text>
<text x="229.5" y="230.8">AMP_INL</text>
<text x="250.2" y="230.8">AMP_OUTL</text>
<text x="282.2" y="230.8">DAC_R</text>
<text x="301" y="230.8">AMP_INR</text>
<text x="330.9" y="230.8">AMP_INR</text>
<text x="351.8" y="230.8">AMP_OUTR</text>
<text x="24.7" y="248.6">AMP_OUTL</text>
<text x="47" y="248.6">HP_L</text>
<text x="75.2" y="248.6">AMP_OUTR</text>
<text x="97.8" y="248.6">HP_R</text>
</g>
<g font-size="1.8" fill="#a90000">
<text x="42.5" y="40.4">1</text>
<text x="118.7" y="40.4">1</text>
<text x="133.9" y="40.4">5</text>
<text x="42.5" y="42.9">2</text>
<text x="42.5" y="45.5">3</text>
<text x="118.7" y="42.9">2</text>
<text x="118.7" y="45.5">3</text>
<text x="133.9" y="42.9">4</text>
<text x="42.5" y="48">4</text>
<text x="192.3" y="53.1">1</text>
<text x="207" y="53.1">14</text>
<text x="192.3" y="55.6">2</text>
<text x="192.3" y="58.2">3</text>
<text x="207" y="55.6">13</text>
<text x="207" y="58.2">12</text>
<text x="42.5" y="65.8">9</text>
<text x="192.3" y="60.7">4</text>
<text x="192.3" y="63.2">5</text>
<text x="192.3" y="65.8">6</text>
<text x="207" y="60.7">11</text>
<text x="207" y="63.2">10</text>
<text x="207.6" y="65.8">9</text>
<text x="291.4" y="65.8">1</text>
<text x="306" y="65.8">20</text>
<text x="192.3" y="68.3">7</text>
<text x="207.6" y="68.3">8</text>
<text x="291.4" y="68.3">2</text>
<text x="291.4" y="70.9">3</text>
<text x="306" y="68.3">19</text>
<text x="306" y="70.9">18</text>
<text x="118.7" y="75.9">1</text>
<text x="133.9" y="75.9">2</text>
<text x="291.4" y="73.4">4</text>
<text x="291.4" y="75.9">5</text>
<text x="306" y="73.4">17</text>
<text x="306" y="75.9">16</text>
<text x="41.9" y="78.5">12</text>
<text x="118.7" y="78.5">3</text>
<text x="291.4" y="78.5">6</text>
<text x="291.4" y="81">7</text>
<text x="291.4" y="83.6">8</text>
<text x="306" y="78.5">15</text>
<text x="306" y="81">14</text>
<text x="306" y="83.6">13</text>
<text x="290.8" y="88.6">10</text>
<text x="291.4" y="86.1">9</text>
<text x="306" y="86.1">12</text>
<text x="306" y="88.6">11</text>
<text x="42.5" y="101.3">1</text>
<text x="42.5" y="103.9">2</text>
<text x="42.5" y="106.4">3</text>
</g>
<g font-size="1.8" fill="#006464">
<text x="43.3" y="37.7">J1</text>
<text x="45" y="41.5">J6-1_GND</text>
<text x="119.3" y="37.7">U1</text>
<text x="121.2" y="41.5">IN</text>
<text x="129" y="41.5">OUT</text>
<text x="45" y="44">J6-2_I2S_BCLK</text>
<text x="45" y="46.6">J6-3_I2S_DOUT</text>
<text x="121.2" y="44">GND</text>
<text x="121.2" y="46.6">EN</text>
<text x="130" y="44">NC</text>
<text x="32" y="52.9">HC-PZ254-11.5L-1x4PZ</text>
<text x="45" y="49.1">J6-4_GND</text>
<text x="112.2" y="50.4">TPS7A2033PDBVR</text>
<text x="192.9" y="50.4">U3</text>
<text x="194.8" y="54.2">+INR</text>
<text x="194.8" y="56.7">-INR</text>
<text x="194.8" y="59.3">OUTR</text>
<text x="201.6" y="59.3">OUTL</text>
<text x="201.8" y="54.2">+INL</text>
<text x="201.8" y="56.7">-INL</text>
<text x="43.3" y="63.1">J2</text>
<text x="194.8" y="61.8">GND</text>
<text x="194.8" y="64.4">MUTE</text>
<text x="202.4" y="64.4">GND</text>
<text x="202.6" y="61.8">UVP</text>
<text x="292" y="63.1">U2</text>
<text x="32" y="70.7">HC-PZ254-11.5L-1x1PZ</text>
<text x="45" y="66.9">J6-9_I2S_WS</text>
<text x="194.8" y="66.9">VSS</text>
<text x="194.8" y="69.4">CN</text>
<text x="202.7" y="66.9">VDD</text>
<text x="203.8" y="69.4">CP</text>
<text x="293.9" y="66.9">CPVDD DVDD</text>
<text x="293.9" y="69.4">CAPP</text>
<text x="293.9" y="72">CPGNDLDOO</text>
<text x="300.2" y="69.4">DGND</text>
<text x="43.3" y="75.8">J3</text>
<text x="119.3" y="73.3">D1</text>
<text x="121.2" y="77.1">A1</text>
<text x="130.2" y="77.1">K2</text>
<text x="187" y="73.3">TPA6138A2PWR</text>
<text x="293.9" y="74.5">CAPM</text>
<text x="293.9" y="77.1">VNEG</text>
<text x="300.5" y="74.5">XSMT</text>
<text x="301.9" y="77.1">FMT</text>
<text x="32" y="83.4">HC-PZ254-11.5L-1x1PZ</text>
<text x="45" y="79.6">J6-12_VBAT</text>
<text x="114.8" y="83.4">BAT54SLT1G</text>
<text x="121.2" y="79.6">COM</text>
<text x="293.9" y="79.6">OUTL</text>
<text x="293.9" y="82.1">OUTR</text>
<text x="300.5" y="79.6">LRCK</text>
<text x="302.2" y="82.1">DIN</text>
<text x="293.9" y="84.7">AVDD</text>
<text x="293.9" y="87.2">AGND</text>
<text x="293.9" y="89.8">DEMP</text>
<text x="301.5" y="84.7">BCK</text>
<text x="301.6" y="87.2">SCK</text>
<text x="302.3" y="89.8">FLT</text>
<text x="286.3" y="93.6">PCM5102APWR</text>
<text x="43.3" y="98.7">J4</text>
<text x="45" y="102.5">SLEEVE_GND</text>
<text x="45" y="105">RING_R</text>
<text x="45" y="107.5">TIP_L</text>
<text x="40" y="111.4">PJ-313D</text>
<text x="41.5" y="157.6" transform="rotate(-90 41.5 157.6)">C1</text>
<text x="92.3" y="157.6" transform="rotate(-90 92.3 157.6)">C2</text>
<text x="143.1" y="157.6" transform="rotate(-90 143.1 157.6)">C3</text>
<text x="193.9" y="157.6" transform="rotate(-90 193.9 157.6)">C4</text>
<text x="244.7" y="157.6" transform="rotate(-90 244.7 157.6)">C5</text>
<text x="295.5" y="157.6" transform="rotate(-90 295.5 157.6)">C6</text>
<text x="346.3" y="157.6" transform="rotate(-90 346.3 157.6)">C7</text>
<text x="143.1" y="171.1" transform="rotate(-90 143.1 171.1)">0603B103K500NT</text>
<text x="41.5" y="175.3" transform="rotate(-90 41.5 175.3)">C8</text>
<text x="92.3" y="175.3" transform="rotate(-90 92.3 175.3)">C9</text>
<text x="143.1" y="175.9" transform="rotate(-90 143.1 175.9)">C10</text>
<text x="193.9" y="175.9" transform="rotate(-90 193.9 175.9)">C11</text>
<text x="244.7" y="175.9" transform="rotate(-90 244.7 175.9)">C12 CL10A105KB8NNNC</text>
<text x="295.5" y="175.9" transform="rotate(-90 295.5 175.9)">C13</text>
<text x="346.3" y="175.9" transform="rotate(-90 346.3 175.9)">C14CC0603KRX7R9BB104</text>
<text x="41.5" y="193.7" transform="rotate(-90 41.5 193.7)">C15 CL10A106KP8NNNC CL10A106KP8NNNC</text>
<text x="92.3" y="193.7" transform="rotate(-90 92.3 193.7)">C16 CL10A225KO8NNNC CL10A105KB8NNNC</text>
<text x="143.1" y="193.7" transform="rotate(-90 143.1 193.7)">C17 CL10A225KO8NNNC</text>
<text x="193.9" y="193.7" transform="rotate(-90 193.9 193.7)">C18</text>
<text x="244.7" y="193.7" transform="rotate(-90 244.7 193.7)">C19 CL10A106KP8NNNC</text>
<text x="295.5" y="193.7" transform="rotate(-90 295.5 193.7)">C20</text>
<text x="346.3" y="193.7" transform="rotate(-90 346.3 193.7)">C21</text>
<text x="92.3" y="206.7" transform="rotate(-90 92.3 206.7)">0603B222K500NT</text>
<text x="143.1" y="206.7" transform="rotate(-90 143.1 206.7)">0603B222K500NT</text>
<text x="193.9" y="207.4" transform="rotate(-90 193.9 207.4)">CL10A105KB8NNNCCC0603KRX7R9BB104 CL10A105KB8NNNC</text>
<text x="244.7" y="207.4" transform="rotate(-90 244.7 207.4)">CL10A105KB8NNNC</text>
<text x="295.5" y="207.4" transform="rotate(-90 295.5 207.4)">CL10A105KB8NNNCCC0603KRX7R9BB104 CL10A105KB8NNNC</text>
<text x="41.5" y="211.5" transform="rotate(-90 41.5 211.5)">C22 CL10A106KP8NNNC</text>
<text x="92.3" y="210.9" transform="rotate(-90 92.3 210.9)">R1</text>
<text x="143.1" y="210.9" transform="rotate(-90 143.1 210.9)">R2</text>
<text x="346.3" y="210.9" transform="rotate(-90 346.3 210.9)">R6 CL10B102KB8NNNC</text>
<text x="40.9" y="221.5">A)</text>
<text x="37" y="227.6">cell,</text>
<text x="38.4" y="225.6">(tip</text>
<text x="40" y="223.5">IO46,</text>
<text x="92.3" y="224.3" transform="rotate(-90 92.3 224.3)">0603WAF1001T5E</text>
<text x="193.9" y="224.3" transform="rotate(-90 193.9 224.3)">0603WAF1003T5E</text>
<text x="244.7" y="224.3" transform="rotate(-90 244.7 224.3)">0603WAF1002T5E</text>
<text x="295.5" y="224.3" transform="rotate(-90 295.5 224.3)">0603WAF1003T5E</text>
<text x="346.3" y="224.3" transform="rotate(-90 346.3 224.3)">0603WAF1003T5E</text>
<text x="36.7" y="233.7">hole</text>
<text x="37.1" y="229.7">held</text>
<text x="41.5" y="228.7" transform="rotate(-90 41.5 228.7)">R7 CL10B102KB8NNNC</text>
<text x="193.9" y="229.3" transform="rotate(-90 193.9 229.3)">R10</text>
<text x="244.7" y="229.3" transform="rotate(-90 244.7 229.3)">R11</text>
<text x="295.5" y="229.3" transform="rotate(-90 295.5 229.3)">R12</text>
<text x="346.3" y="229.3" transform="rotate(-90 346.3 229.3)">R13</text>
<text x="41.5" y="242.1" transform="rotate(-90 41.5 242.1)">0603WAF1002T5E</text>
<text x="193.9" y="242.1" transform="rotate(-90 193.9 242.1)">0603WAF1002T5E</text>
<text x="244.7" y="242.1" transform="rotate(-90 244.7 242.1)">0603WAF1002T5E</text>
<text x="295.5" y="242.1" transform="rotate(-90 295.5 242.1)">0603WAF1002T5E</text>
<text x="346.3" y="242.1" transform="rotate(-90 346.3 242.1)">0603WAF1002T5E</text>
<text x="41.5" y="247.1" transform="rotate(-90 41.5 247.1)">R14</text>
<text x="92.3" y="247.1" transform="rotate(-90 92.3 247.1)">R15</text>
<text x="41.5" y="259.8" transform="rotate(-90 41.5 259.8)">0603WAF100JT5E</text>
<text x="92.3" y="259.8" transform="rotate(-90 92.3 259.8)">0603WAF100JT5E</text>
</g>
<g font-size="1.8" fill="#0000c2">
<text x="20.3" y="221.5">HOW IT WORKS (rev</text>
<text x="20.3" y="223.5">I2S</text>
<text x="20.3" y="225.6">-&gt;</text>
<text x="20.3" y="227.6">Power:</text>
<text x="24.5" y="223.5">(BCLK</text>
<text x="24.6" y="225.6">3.5</text>
<text x="27.7" y="227.6">P+</text>
<text x="28.8" y="225.6">mm</text>
<text x="31.4" y="223.5">J6-2</text>
<text x="31.7" y="227.6">(raw</text>
<text x="33.4" y="225.6">jack</text>
<text x="37.5" y="223.5">/</text>
<text x="42.3" y="227.6">J6-12)</text>
<text x="42.9" y="225.6">=</text>
<text x="45.7" y="225.6">left</text>
<text x="46.1" y="223.5">DOUT J6-3</text>
<text x="50.5" y="227.6">-&gt;</text>
<text x="52.8" y="225.6">HP_L,</text>
<text x="54.8" y="227.6">TPS7A2033</text>
<text x="58.3" y="223.5">/</text>
<text x="59.2" y="225.6">ring</text>
<text x="60.8" y="223.5">IO45,</text>
<text x="64" y="225.6">=</text>
<text x="66.6" y="227.6">3.3</text>
<text x="66.8" y="225.6">right</text>
<text x="67" y="223.5">WS J6-9</text>
<text x="70.7" y="227.6">V LDO,</text>
<text x="72.3" y="225.6">=</text>
<text x="75.1" y="225.6">HP_R,</text>
<text x="76.9" y="223.5">/</text>
<text x="78.4" y="227.6">switched</text>
<text x="79.4" y="223.5">IO3)</text>
<text x="81.7" y="225.6">sleeve</text>
<text x="87.7" y="227.6">by</text>
<text x="88.8" y="225.6">=</text>
<text x="88.9" y="223.5">PCM5102A</text>
<text x="91" y="227.6">EN_DET =</text>
<text x="91.5" y="225.6">GND).</text>
<text x="98" y="225.6">100k</text>
<text x="100" y="223.5">(BCK</text>
<text x="101.8" y="227.6">charge</text>
<text x="103.9" y="225.6">pull-downs</text>
<text x="105.8" y="223.5">PLL,</text>
<text x="109.4" y="227.6">pump</text>
<text x="110.9" y="223.5">no</text>
<text x="114.4" y="223.5">MCLK)</text>
<text x="115.7" y="227.6">on</text>
<text x="116" y="225.6">on</text>
<text x="119.1" y="227.6">WS (R1</text>
<text x="119.5" y="225.6">the</text>
<text x="123.6" y="225.6">three</text>
<text x="125.7" y="223.5">TPA6138A2</text>
<text x="127.5" y="227.6">C3</text>
<text x="129.7" y="225.6">lines,</text>
<text x="131.1" y="227.6">D1</text>
<text x="134.8" y="227.6">C4</text>
<text x="136" y="225.6">no</text>
<text x="137.4" y="223.5">(gain</text>
<text x="138.4" y="227.6">R2):</text>
<text x="139.4" y="225.6">pull-ups.</text>
<text x="143.1" y="224.3" transform="rotate(-90 143.1 224.3)">0603WAF1004T5E</text>
<text x="143.4" y="223.5">-1,</text>
<text x="143.5" y="227.6">idle</text>
<text x="148" y="223.5">ground-centred)</text>
<text x="148.2" y="227.6">~0.1</text>
<text x="20.3" y="229.7">The</text>
<text x="20.3" y="231.7">Headers</text>
<text x="20.3" y="233.7">No</text>
<text x="24" y="233.7">pad</text>
<text x="24.7" y="229.7">amplifier</text>
<text x="27.4" y="230.8">I2S_WS</text>
<text x="28.6" y="233.7">and</text>
<text x="29.1" y="231.7">(pads</text>
<text x="33.2" y="233.7">no</text>
<text x="34.3" y="229.7">is</text>
<text x="41.9" y="233.7">at</text>
<text x="42.4" y="229.7">in</text>
<text x="44.9" y="233.7">J6</text>
<text x="45.3" y="229.7">mute</text>
<text x="46.3" y="231.7">the</text>
<text x="47" y="230.8">GND</text>
<text x="48.3" y="233.7">5,</text>
<text x="50.4" y="231.7">J6</text>
<text x="51.1" y="229.7">by</text>
<text x="51.3" y="233.7">6,</text>
<text x="53.8" y="231.7">pin</text>
<text x="54.3" y="233.7">7,</text>
<text x="54.4" y="229.7">R3/C5</text>
<text x="57.2" y="233.7">8,</text>
<text x="57.8" y="231.7">they</text>
<text x="60.2" y="233.7">10,</text>
<text x="61.9" y="229.7">for</text>
<text x="62.9" y="231.7">mate):</text>
<text x="64.4" y="233.7">11.</text>
<text x="65.7" y="229.7">~100</text>
<text x="68.6" y="233.7">Jack</text>
<text x="70.2" y="231.7">J1</text>
<text x="71.4" y="229.7">ms</text>
<text x="73.6" y="231.7">1x4</text>
<text x="74" y="233.7">pads:</text>
<text x="75.3" y="229.7">after</text>
<text x="75.6" y="230.8">DAC_OUTL</text>
<text x="78.2" y="231.7">=</text>
<text x="80.3" y="233.7">1</text>
<text x="80.9" y="229.7">the</text>
<text x="80.9" y="231.7">pins</text>
<text x="82.7" y="233.7">sleeve,</text>
<text x="85.1" y="229.7">LDO turns</text>
<text x="86" y="231.7">1-4</text>
<text x="90.4" y="233.7">2</text>
<text x="91.2" y="231.7">(GND,</text>
<text x="92.3" y="228.7" transform="rotate(-90 92.3 228.7)">R8</text>
<text x="92.7" y="233.7">ring,</text>
<text x="95.9" y="229.7">on.</text>
<text x="97.7" y="231.7">BCLK,</text>
<text x="97.8" y="230.8">DAC_L</text>
<text x="98.2" y="233.7">3</text>
<text x="100" y="229.7">J6_3V3</text>
<text x="100.6" y="233.7">tip</text>
<text x="104.2" y="233.7">(each</text>
<text x="104.3" y="231.7">DOUT, GND);</text>
<text x="107.8" y="229.7">and</text>
<text x="110.7" y="233.7">on</text>
<text x="112.4" y="229.7">I2C</text>
<text x="114.2" y="233.7">both</text>
<text x="116.6" y="229.7">are</text>
<text x="117.5" y="231.7">J2</text>
<text x="119.5" y="233.7">tabs).</text>
<text x="120.8" y="231.7">=</text>
<text x="120.8" y="229.7">not</text>
<text x="123.6" y="231.7">pin</text>
<text x="125" y="229.7">used.</text>
<text x="126.2" y="230.8">DAC_OUTR</text>
<text x="127.6" y="231.7">9</text>
<text x="130" y="231.7">(WS);</text>
<text x="136.1" y="231.7">J3</text>
<text x="139.5" y="231.7">=</text>
<text x="142.2" y="231.7">pin</text>
<text x="143.1" y="228.7" transform="rotate(-90 143.1 228.7)">R9</text>
<text x="146.3" y="231.7">12</text>
<text x="148.6" y="230.8">DAC_R</text>
<text x="92.3" y="242.1" transform="rotate(-90 92.3 242.1)">0603WAF4700T5E</text>
<text x="143.1" y="242.1" transform="rotate(-90 143.1 242.1)">0603WAF4700T5E</text>
</g>
</svg>
